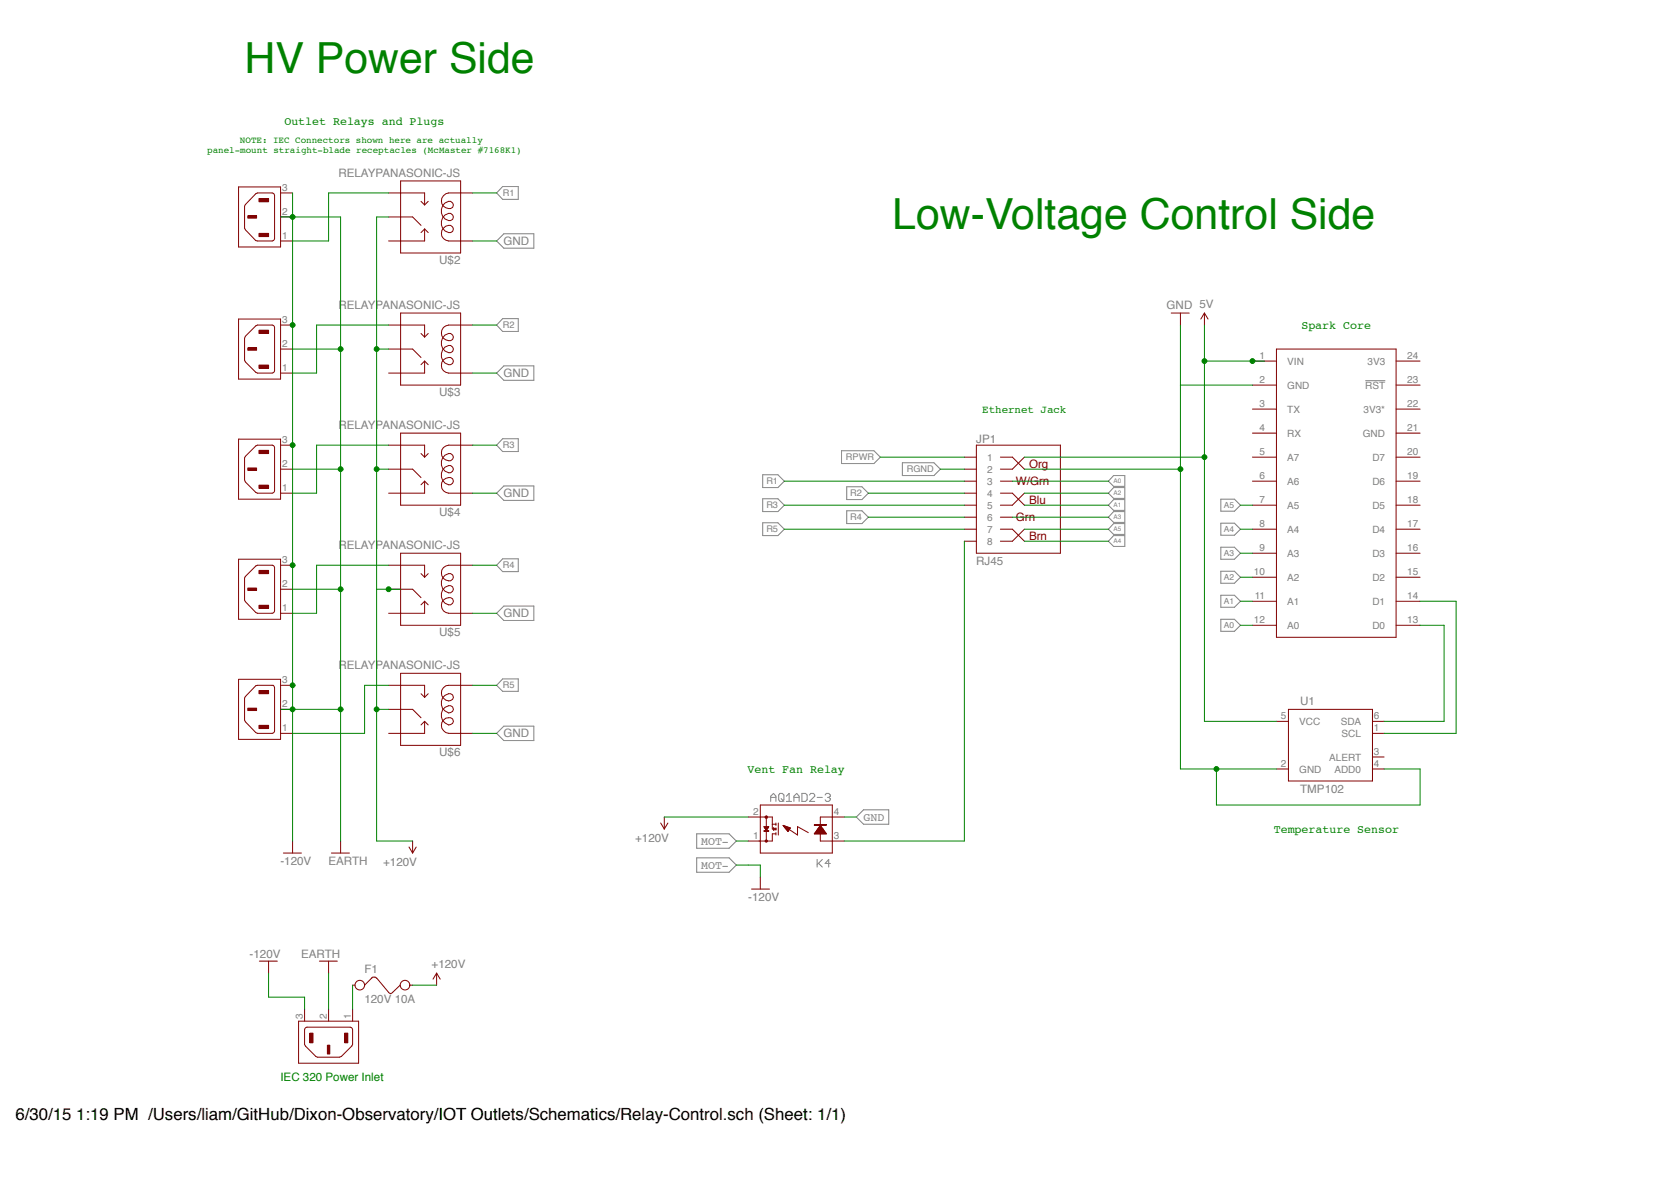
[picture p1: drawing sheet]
<svg xmlns="http://www.w3.org/2000/svg" width="350mm" height="250mm" viewBox="0 0 350 250" stroke-linecap="round" stroke-linejoin="round" font-family="sans-serif">
<g fill="none" stroke="#808080" stroke-width=".21">
<path d="M106.4 39.5h3.3v2.7h-3.3l-1.3-1.4zM106.6 49.4h6.4v3.1h-6.4l-1.5-1.5zM105.1 78.9l1.5-1.5h6.4v3h-6.4zM106.4 67.4h3.3v2.7h-3.3l-1.3-1.4zM106.4 92.8h3.3v2.7h-3.3l-1.3-1.4zM178.1 95.3h6.8l1.4 1.4-1.4 1.3h-6.8zM190.9 97.9h6.7l1.4 1.3-1.4 1.4h-6.7zM288.9 80.5h4.2M105.1 104.3l1.5-1.5h6.4v3h-6.4zM106.4 118.2h3.3v2.7h-3.3l-1.3-1.4zM161.4 105.5h3.2l1.4 1.3-1.4 1.4h-3.2zM161.4 100.4h3.2l1.4 1.4-1.4 1.3h-3.2z"/>
<path d="M161.4 110.6h3.2l1.4 1.3-1.4 1.4h-3.2zM179.2 103h3.2l1.3 1.3-1.3 1.4h-3.2zM179.2 108h3.2l1.3 1.4-1.3 1.3h-3.2zM235.6 105.7h2.4v2.3h-2.4l-1.1-1.2zM235.6 108.2h2.4v2.3h-2.4l-1.1-1.1zM235.6 110.7h2.4v2.3h-2.4l-1.1-1.1zM235.6 113.3h2.4v2.3h-2.4l-1.1-1.1zM235.6 103.1h2.4v2.3h-2.4l-1.1-1.1zM235.6 100.6h2.4v2.3h-2.4l-1.1-1.1zM258.3 105.6h2.9l1.3 1.2-1.3 1.3h-2.9zM258.3 110.7h2.9l1.3 1.2-1.3 1.3h-2.9zM258.3 115.7h2.9l1.3 1.3-1.3 1.3h-2.9z"/>
<path d="M105.1 129.7l1.5-1.5h6.4v3h-6.4zM258.3 120.8h2.9l1.3 1.3-1.3 1.3h-2.9zM258.3 125.9h2.9l1.3 1.3-1.3 1.2h-2.9zM258.3 131h2.9l1.3 1.2-1.3 1.3h-2.9zM105.1 155.1l1.5-1.5h6.4v3h-6.4zM106.4 143.6h3.3v2.6h-3.3l-1.3-1.3zM147.4 176.4h6.9l1.5 1.5-1.5 1.5h-6.9zM163.1 169.5v-1.1l.6-.6 .5 .6v1.1M163.1 168.7h1.1M165 167.8h.5l.4 .3v1.1l-.4 .3h-.5l-.2-.3v-1.1zM165.3 168.9l.6 .6M166.4 169.5h1.1"/>
<path d="M166.4 168.4l.6-.6v1.7M168 168.7h1.1M168 169.5v-1.1l.6-.6 .5 .6v1.1M169.7 167.8h.8l.3 .3v1.1l-.3 .3h-.8zM171.3 168.1l.3-.3h.5l.3 .6-1.1 1.1h1.1M172.9 168.7h1.1M174.6 168.1l.3-.3h.5l.3 .3v.3l-.3 .3M175.1 168.7h.3M175.4 168.7l.3 .2v.3l-.3 .3h-.5l-.3-.3M181.2 172.8l1.5-1.5h5.4v3h-5.4zM147.4 181.4h6.9l1.5 1.6-1.5 1.5h-6.9zM172.9 181.8v1.6"/>
<path d="M173.2 182.6l.8 .8M174 181.8l-1.1 1.1M175.7 182.6h-1.1l.8-.8v1.6"/>
</g>
<g fill="none" stroke="#820000" stroke-width=".21">
<path d="M270.1 152.6h2.5M272.6 150h17.8v15.2h-17.8zM290.4 155.1h2.5M290.4 152.6h2.5M160.9 172.8h2.5v2.5h.8M160.9 170.3h15.2v10.1h-15.2zM162.2 172.8v5.1M163.4 174.3h.8M163.7 175.1l.5 .2-.5 .3zM164.2 176.4h-.8v1.5h-2.8M164.2 174.1v.5M164.2 175.1v.5"/>
<path d="M164.2 176.1v.5M164.7 174.1v2.5M165.7 174.6l3.1 2v-1.8l2.2 1.3M176.1 172.8h-2.5v5.1h2.5M270.1 162.6h2.5M290.4 162.6h2.5M290.4 160.1h2.5"/>
</g>
<circle cx="162.1" cy="177.9" r=".25" fill="#820000"/>
<circle cx="162.2" cy="177.9" r=".25" fill="none" stroke="#820000" stroke-width=".21"/>
<path d="M162 172.6h.3v.4h-.3z" fill-rule="evenodd" fill="#820000"/>
<path d="M162 172.6h.3v.5h-.3z" fill="none" stroke="#820000" stroke-width=".21"/>
<path d="M161.6 175.7h1v.1h-1z" fill="#820000"/>
<g fill="none" stroke="#820000" stroke-width=".21">
<path d="M50.5 39.5h8.9v12.7h-8.9zM84.8 38.3h12.7v15.2h-12.7zM54.1 41l.4-.2h3.1l.4 .3 .1 9.4-.3 .4h-3.7l-2.3-2.6v-4.7zM82.2 40.8h7.7v2.5M82.2 45.9h5.1l1.8 1.8M89.1 42.6l.8 .7M89.9 48.4v2.6h-7.7M89.9 48.4l.7 .8M89.9 48.4l-.8 .8M90.6 42.6l-.7 .7M100 40.8h-5.1a1.63 1.63 0 0 0-1.5 2.1 1.63 1.63 0 0 0 2.4 1l.1-.6-.1-.4-.4-.3a2.03 2.03 0 0 0-2 2 2.03 2.03 0 0 0 2 2.1l.4-.3 .1-.5-.1-.4-.4-.4a2.03 2.03 0 0 0-2 2.1 2.03 2.03 0 0 0 2 2l.4-.3 .1-.5-.1-.4a1.4 1.4 0 0 0-2.3 .8 1.61 1.61 0 0 0 1.4 2.2h5.1M82.2 73.8h5.1l1.8 1.8"/>
<path d="M82.2 68.7h7.7v2.6M84.8 66.2h12.7v15.2h-12.7zM89.1 70.5l.8 .8M89.9 76.4v2.5h-7.7M89.9 76.4l.7 .7M89.9 76.4l-.8 .7M90.6 70.5l-.7 .8M100 68.7h-5.1a1.63 1.63 0 0 0-1.5 2.1 1.63 1.63 0 0 0 2.4 1l.1-.5-.1-.4-.4-.4a2.03 2.03 0 0 0-2 2.1 2.03 2.03 0 0 0 2 2l.4-.3 .1-.5-.1-.4-.4-.3a2.03 2.03 0 0 0-2 2 2.03 2.03 0 0 0 2 2l.4-.2 .1-.5-.1-.5a1.42 1.42 0 0 0-2.3 .7 1.65 1.65 0 0 0 1.4 2.3h5.1M247.8 66.2h3.9M249.8 66.2v2.5M254.9 66.2l.7 1.3M254.9 66.2l-.8 1.3"/>
<path d="M254.9 66.2v2.5M265 76.4h5.1M270.1 73.8h25.3v61h-25.3zM295.4 76.4h5.1M82.2 94.1h7.7v2.6M82.2 99.2h5.1l1.8 1.8M84.8 91.6h12.7v15.2h-12.7zM89.1 95.9l.8 .8M90.6 95.9l-.7 .8M100 94.1h-5.1a1.67 1.67 0 0 0-1.5 1.9 1.67 1.67 0 0 0 2 1.5l.4-.4 .1-.4-.1-.4-.4-.4a2.03 2.03 0 0 0-2 2.1 2.03 2.03 0 0 0 2 2l.4-.3 .1-.5-.1-.4-.4-.3a2.03 2.03 0 0 0-2 2 2.03 2.03 0 0 0 2 2l.4-.3 .1-.4-.1-.5a1.63 1.63 0 0 0-2.4 .9 1.63 1.63 0 0 0 1.5 2.1h5.1M204.1 96.7h2.5M204.1 99.2h2.5"/>
<path d="M206.6 94.1h17.8v22.9h-17.8zM211.7 96.7h2.5l2.6 2.5M216.8 96.7l-2.6 2.5h-2.5M265 81.4h5.1M265 86.5h5.1M265 91.6h5.1M265 96.7h5.1M295.4 81.4h5.1M295.4 86.5h5.1M295.4 91.6h5.1M295.4 96.7h5.1M82.2 119.5h7.7v2.6"/>
<path d="M84.8 117h12.7v15.2h-12.7zM89.9 101.8v2.5h-7.7M89.9 101.8l.7 .7M89.9 101.8l-.8 .7M100 119.5h-5.1a1.67 1.67 0 0 0-1.5 1.9 1.67 1.67 0 0 0 2 1.5l.4-.4 .1-.4-.1-.5-.4-.3a2.03 2.03 0 0 0-2 2.1 2.03 2.03 0 0 0 2 2l.4-.3 .1-.5-.1-.5-.4-.2a2.03 2.03 0 0 0-2 2 2.03 2.03 0 0 0 2 2l.4-.3 .1-.4-.1-.5a1.63 1.63 0 0 0-2.4 .9 1.63 1.63 0 0 0 1.5 2.1h5.1M204.1 101.8h2.5M204.1 106.8h2.5M204.1 111.9h2.5M204.1 104.3h2.5M204.1 114.5h2.5M204.1 109.4h2.5M211.7 101.8h2.5"/>
<path d="M211.7 111.9h2.5l2.6 2.6M211.7 104.3h2.5l2.6 2.5M211.7 109.4h2.5M216.8 104.3l-2.6 2.5h-2.5M216.8 111.9l-2.6 2.6h-2.5M265 101.8h5.1M265 106.8h5.1M265 111.9h5.1M265 117h5.1M295.4 101.8h5.1M295.4 106.8h5.1M295.4 111.9h5.1"/>
<path d="M295.4 117h5.1M82.2 124.6h5.1l1.8 1.8M89.1 121.3l.8 .8M89.9 127.2v2.5h-7.7M89.9 127.2l.7 .7M89.9 127.2l-.8 .7M90.6 121.3l-.7 .8M265 122.1h5.1M265 127.2h5.1M265 132.2h5.1M295.4 122.1h5.1M295.4 127.2h5.1"/>
<path d="M295.4 132.2h5.1M82.2 144.9h7.7v2.6M82.2 150h5.1l1.8 1.8M84.8 142.4h12.7v15.2h-12.7zM89.1 146.7l.8 .8M89.9 152.6v2.5h-7.7M89.9 152.6l.7 .7M89.9 152.6l-.8 .7M90.6 146.7l-.7 .8M100 144.9h-5.1a1.63 1.63 0 0 0-1.5 1.9 1.63 1.63 0 0 0 2 1.4l.4-.3 .1-.4-.1-.5-.4-.3a2.06 2.06 0 0 0-2 1.9 2.06 2.06 0 0 0 1.5 2.2l.9-.3 .1-.5-.1-.5-.4-.2a2.06 2.06 0 0 0-2 1.8 2.06 2.06 0 0 0 1.5 2.2l.9-.3 .1-.4-.1-.5a1.63 1.63 0 0 0-2.4 .9 1.63 1.63 0 0 0 1.5 2.1h5.1M139.8 174.1l.8 1.2M140.6 172.8v2.5"/>
<path d="M141.3 174.1l-.7 1.2M158.3 177.9h2.6M158.3 172.8h2.6M161.6 175.7h1.1v.2h-1.1zM161.6 174.8h1.1l-.5 .8zM161.7 175h.9M161.7 174.9h1M161.8 175.2h.7M161.8 175.1h.8M161.9 175.3h.5M162 175.3h.3M162.1 175.5h.1"/>
<path d="M162.1 175.4h.2M162.2 175.6h.1M165.7 174.6l1.5 .5-.5 .8zM165.8 174.7h.2M165.9 174.8h.5M165.9 174.8h.3M166 174.9h.6M166.1 175h.8M166.1 175.2h1.1M166.1 175.1h1M166.2 175.3h1M166.3 175.3h.8"/>
<path d="M166.4 175.4h.7M166.5 175.5h.5M166.6 175.7h.3M166.6 175.6h.3M166.6 175.8h.2M166.7 175.9h.1M172.3 174.5h2.5M172.3 174.4h2.6v.2h-2.6zM172.4 176.3h2.4M172.5 176.2h2.3M172.5 176.1h2.2M172.6 176h2"/>
<path d="M172.7 175.9h1.8M172.7 175.9h1.7M172.8 175.8h1.6M172.8 175.7h1.5M172.9 175.6h1.4M172.9 175.5h1.4M173 175.4h1.2M173.1 175.3h1.1M173.1 175.3h1M173.2 175.2h.8M173.2 175.1h.7M173.3 175h.5"/>
<path d="M173.4 174.9h.4M173.4 174.8h.4M173.5 174.8h.2M173.6 174.6l1.3 1.8h-2.6zM173.6 174.7h.1M176.1 177.9h2.6M176.1 172.8h2.6M159 188h3.8M160.9 185.5v2.5"/>
</g>
<path d="M54.8 49.3h2v.7h-2z" fill="#820000"/>
<path d="M54.8 49.4h2v.6h-2z" fill="none" stroke="#820000" stroke-width=".21"/>
<path d="M52.4 45.6h1.9v.5h-1.9z" fill="#820000"/>
<path d="M52.4 45.6h1.9v.5h-1.9z" fill="none" stroke="#820000" stroke-width=".21"/>
<path d="M54.8 42h2v.7h-2z" fill="#820000"/>
<path d="M54.8 42h2v.7h-2zM59.4 51h2.5M59.4 40.8h2.5M59.4 45.9h2.5M50.5 67.5h8.9v12.7h-8.9zM54.1 68.9l.4-.2h3.1l.4 .3 .1 9.4-.3 .4-3.3 .1-.4-.2-2.2-2.2-.1-.3v-4.7l.1-.4z" fill="none" stroke="#820000" stroke-width=".21"/>
<path d="M54.8 77.2h2v.7h-2z" fill="#820000"/>
<path d="M54.8 77.2h2v.7h-2z" fill="none" stroke="#820000" stroke-width=".21"/>
<path d="M52.4 73.6h1.9v.5h-1.9z" fill="#820000"/>
<path d="M52.4 73.6h1.9v.5h-1.9z" fill="none" stroke="#820000" stroke-width=".21"/>
<path d="M54.8 69.8h2v.7h-2z" fill="#820000"/>
<path d="M54.8 69.9h2v.6h-2zM59.4 78.9h2.5M59.4 68.7h2.5M59.4 73.8h2.5M50.5 92.9h8.9v12.7h-8.9zM54.1 94.3l.4-.2h3.1l.4 .3 .1 9.4-.3 .4-3.3 .1-.4-.2-2.2-2.2-.1-.4v-4.6l.1-.4z" fill="none" stroke="#820000" stroke-width=".21"/>
<path d="M54.8 102.6h2v.7h-2z" fill="#820000"/>
<path d="M54.8 102.6h2v.7h-2z" fill="none" stroke="#820000" stroke-width=".21"/>
<path d="M52.4 99h1.9v.5h-1.9z" fill="#820000"/>
<path d="M52.4 99h1.9v.5h-1.9z" fill="none" stroke="#820000" stroke-width=".21"/>
<path d="M54.8 95.2h2v.7h-2z" fill="#820000"/>
<path d="M54.8 95.3h2v.6h-2zM59.4 94.1h2.5M59.4 99.2h2.5M50.5 118.3h8.9v12.7h-8.9zM54.1 119.7l.4-.2h3.1l.4 .3 .1 9.4-.3 .4-3.3 .1-.4-.2-2.3-2.6v-4.6l.1-.4zM59.4 104.3h2.5" fill="none" stroke="#820000" stroke-width=".21"/>
<path d="M54.8 128h2v.7h-2z" fill="#820000"/>
<path d="M54.8 128h2v.7h-2z" fill="none" stroke="#820000" stroke-width=".21"/>
<path d="M52.4 124.4h1.9v.5h-1.9z" fill="#820000"/>
<path d="M52.4 124.4h1.9v.5h-1.9z" fill="none" stroke="#820000" stroke-width=".21"/>
<path d="M54.8 120.6h2v.7h-2z" fill="#820000"/>
<path d="M59.4 119.5h2.5M54.8 120.7h2v.6h-2zM59.4 129.7h2.5M59.4 124.6h2.5M50.5 143.7h8.9v12.7h-8.9zM54.1 145l3.7-.1 .2 .3 .1 9.4-.3 .4-3.3 .1-.4-.2-2.3-2.6v-4.6z" fill="none" stroke="#820000" stroke-width=".21"/>
<path d="M54.8 153.4h2v.7h-2z" fill="#820000"/>
<path d="M54.8 153.4h2v.7h-2z" fill="none" stroke="#820000" stroke-width=".21"/>
<path d="M52.4 149.8h1.9v.5h-1.9z" fill="#820000"/>
<path d="M52.4 149.8h1.9v.5h-1.9z" fill="none" stroke="#820000" stroke-width=".21"/>
<path d="M54.8 146h2v.7h-2z" fill="#820000"/>
<g fill="none" stroke="#820000" stroke-width=".21">
<path d="M54.8 146.1h2v.6h-2zM59.4 155.1h2.5M59.4 144.9h2.5M59.4 150h2.5M61.9 177.9v2.5M72.1 177.9v2.5M86.6 179.2l.7 1.2M87.3 177.9v2.5M88.1 179.2l-.8 1.2M60 180.4h3.8M70.1 180.4h3.8M63.2 216h12.7v8.9h-12.7z"/>
<path d="M64.7 217.3h9.7l.2 .5v3.1l-.2 .3-2.2 2.2-.4 .2h-4.6l-.4-.2-2.2-2.2-.1-.3v-3.1z"/>
</g>
<path d="M72.9 218.5h.7v2h-.7z" fill="#820000"/>
<path d="M72.9 218.5h.7v2.1h-.7z" fill="none" stroke="#820000" stroke-width=".21"/>
<path d="M69.3 221h.5v1.9h-.5z" fill="#820000"/>
<path d="M69.3 221.1h.5v1.8h-.5z" fill="none" stroke="#820000" stroke-width=".21"/>
<path d="M65.5 218.5h.7v2h-.7z" fill="#820000"/>
<g fill="none" stroke="#820000" stroke-width=".21">
<path d="M54.9 203.3h3.8M56.8 203.3v2.5M64.5 213.4v2.6M65.6 218.5h.6v2.1h-.6zM67.6 203.3h3.8M69.5 203.3v2.5M69.5 213.4v2.6M74.6 213.4v2.6M74.6 208.4h.5M78.6 206.9a.72 .72 0 0 1 1.1 0M78.7 206.8l-1.5 1.6M79.7 206.8l2.5 3.1a.48 .48 0 0 0 .9 0l1.6-1.5"/>
<path d="M86.7 208.4h.6M92.4 205.8l.8 1.3M92.4 205.8l-.8 1.3M92.4 205.8v2.6"/>
<circle cx="76.1" cy="208.4" r="1.02"/>
<circle cx="85.7" cy="208.4" r="1.02"/>
</g>
<path d="M254.9 68.7v7.7h12.7M300.5 127.2h7.6v27.9h-15.2M300.5 132.2h5.1v20.4h-12.7M254.9 152.6h15.2" fill="none" stroke="#008100" stroke-width=".21"/>
<circle cx="254.8" cy="76.3" r=".51" fill="#008100"/>
<circle cx="254.9" cy="76.4" r=".51" fill="none" stroke="#008100" stroke-width=".21"/>
<circle cx="265" cy="76.3" r=".51" fill="#008100"/>
<g fill="none" stroke="#008100" stroke-width=".21">
<path d="M254.9 76.4v76.2M216.8 96.7h38.1"/>
<circle cx="265" cy="76.4" r=".51"/>
</g>
<circle cx="254.8" cy="96.7" r=".51" fill="#008100"/>
<g fill="none" stroke="#008100" stroke-width=".21">
<path d="M249.8 68.7v12.7h15.2M249.8 162.6h20.3M257.4 162.6v7.7h43.1v-7.7h-7.6"/>
<circle cx="254.9" cy="96.7" r=".51"/>
</g>
<circle cx="257.4" cy="162.6" r=".51" fill="#008100"/>
<g fill="none" stroke="#008100" stroke-width=".21">
<path d="M216.8 99.2h33M249.8 81.4v81.2"/>
<circle cx="257.4" cy="162.6" r=".51"/>
</g>
<circle cx="249.8" cy="99.2" r=".51" fill="#008100"/>
<g fill="none" stroke="#008100" stroke-width=".21">
<path d="M100 51h5.1M100 78.9h5.1M72.1 99.2v50.8h-12.7M100 104.3h5.1M61.9 124.6h10.2M100 129.7h5.1M100 155.1h5.1M178.7 172.8h2.5"/>
<circle cx="249.8" cy="99.2" r=".51"/>
</g>
<circle cx="72.1" cy="124.6" r=".51" fill="#008100"/>
<g fill="none" stroke="#008100" stroke-width=".21">
<path d="M72.1 73.8v25.4h-10.2"/>
<circle cx="72.1" cy="124.6" r=".51"/>
</g>
<circle cx="72.1" cy="99.2" r=".51" fill="#008100"/>
<g fill="none" stroke="#008100" stroke-width=".21">
<path d="M72.1 45.9v27.9h-10.2"/>
<circle cx="72.1" cy="99.2" r=".51"/>
</g>
<circle cx="72.1" cy="73.8" r=".51" fill="#008100"/>
<g fill="none" stroke="#008100" stroke-width=".21">
<path d="M59.4 45.9h12.7M72.1 150v27.9"/>
<circle cx="72.1" cy="73.8" r=".51"/>
</g>
<circle cx="72.1" cy="150" r=".51" fill="#008100"/>
<circle cx="72.1" cy="150" r=".51" fill="none" stroke="#008100" stroke-width=".21"/>
<circle cx="61.9" cy="45.9" r=".51" fill="#008100"/>
<circle cx="61.9" cy="45.9" r=".51" fill="none" stroke="#008100" stroke-width=".21"/>
<circle cx="61.9" cy="150" r=".51" fill="#008100"/>
<g fill="none" stroke="#008100" stroke-width=".21">
<path d="M61.9 119.5v58.4"/>
<circle cx="61.9" cy="150" r=".51"/>
</g>
<circle cx="61.9" cy="144.9" r=".51" fill="#008100"/>
<g fill="none" stroke="#008100" stroke-width=".21">
<path d="M61.9 94.1v25.4"/>
<circle cx="61.9" cy="144.9" r=".51"/>
</g>
<circle cx="61.9" cy="119.5" r=".51" fill="#008100"/>
<g fill="none" stroke="#008100" stroke-width=".21">
<path d="M61.9 68.7v25.4"/>
<circle cx="61.9" cy="119.5" r=".51"/>
</g>
<circle cx="61.9" cy="94.1" r=".51" fill="#008100"/>
<g fill="none" stroke="#008100" stroke-width=".21">
<path d="M61.9 40.8v27.9"/>
<circle cx="61.9" cy="94.1" r=".51"/>
</g>
<circle cx="61.9" cy="68.7" r=".51" fill="#008100"/>
<g fill="none" stroke="#008100" stroke-width=".21">
<path d="M79.7 124.6v53.3h7.6M79.7 150h2.5M140.6 172.8h17.7M155.8 177.9h2.5M155.8 183h5.1v2.5M56.8 205.8v5.1h7.7v2.5M69.5 205.8v7.6"/>
<circle cx="61.9" cy="68.7" r=".51"/>
</g>
<circle cx="79.7" cy="150" r=".51" fill="#008100"/>
<g fill="none" stroke="#008100" stroke-width=".21">
<path d="M79.7 73.8v50.8h5.1M79.7 99.2h2.5"/>
<circle cx="79.7" cy="150" r=".51"/>
</g>
<circle cx="79.7" cy="99.2" r=".51" fill="#008100"/>
<g fill="none" stroke="#008100" stroke-width=".21">
<path d="M79.7 45.9v27.9h2.5"/>
<circle cx="79.7" cy="99.2" r=".51"/>
</g>
<circle cx="79.7" cy="73.8" r=".51" fill="#008100"/>
<g fill="none" stroke="#008100" stroke-width=".21">
<path d="M79.7 45.9h2.5"/>
<circle cx="79.7" cy="73.8" r=".51"/>
</g>
<circle cx="82.2" cy="124.6" r=".51" fill="#008100"/>
<g fill="none" stroke="#008100" stroke-width=".21">
<path d="M82.2 40.8h-12.7v10.2h-7.6M100 40.8h5.1M82.2 68.7h-15.2v10.2h-5.1M100 68.7h5.1M82.2 94.1h-15.2v10.2h-5.1M100 94.1h5.1M186.3 96.7h17.8M199 99.2h5.1M82.2 119.5h-15.2v10.2h-5.1M100 119.5h5.1M166 106.8h38.1M166 111.9h38.1"/>
<path d="M166 101.8h38.1M183.7 104.3h20.4M183.7 109.4h20.4M204.1 114.5v63.4h-25.4M214.2 109.4h20.3M214.2 101.8h20.3M216.8 104.3h17.7M216.8 106.8h17.7M216.8 111.9h17.7M216.8 114.5h17.7M262.5 106.8h2.5M262.5 111.9h2.5"/>
<path d="M262.5 117h2.5M262.5 132.2h2.5M262.5 127.2h2.5M262.5 122.1h2.5M82.2 144.9h-5v10.2h-15.3M100 144.9h5.1M74.6 208.4v5M87.3 208.4h5.1"/>
<circle cx="82.2" cy="124.6" r=".51"/>
</g>
<g font-size="9.1" fill="#008100">
<text x="51.7" y="15.4">HV Power Side</text>
<text x="188.8" y="48.4">Low-Voltage Control Side</text>
</g>
<text font-size="3.6" x="3.3" y="237">6/30/15 1:19 PM /Users/liam/GitHub/Dixon-Observatory/IOT Outlets/Schematics/Relay-Control.sch (Sheet: 1/1)</text>
<g font-size="2.5" fill="#008100">
<text x="60.2" y="26.4">Outlet Relays and Plugs</text>
<text x="275.4" y="69.6">Spark Core</text>
<text x="158.2" y="163.6">Vent Fan Relay</text>
<text x="269.5" y="176.2">Temperature Sensor</text>
<text x="59.3" y="228.7">IEC 320 Power Inlet</text>
</g>
<g font-size="2.5" fill="#808080">
<text x="71.6" y="37.5">RELAYPANASONIC-JS</text>
<text x="106.6" y="51.9">GND</text>
<text x="92.9" y="55.8">U$2</text>
<text x="71.6" y="65.4">RELAYPANASONIC-JS</text>
<text x="246.9" y="65.4">GND 5V</text>
<text x="92.9" y="83.7">U$3</text>
<text x="106.6" y="79.8">GND</text>
<text x="71.6" y="90.8">RELAYPANASONIC-JS</text>
<text x="206.6" y="93.6">JP1</text>
<text x="106.6" y="105.2">GND</text>
<text x="92.9" y="109.1">U$4</text>
<text x="71.6" y="116.2">RELAYPANASONIC-JS</text>
<text x="206.6" y="119.5">RJ45</text>
<text x="106.6" y="130.6">GND</text>
<text x="92.9" y="134.5">U$5</text>
<text x="71.6" y="141.6">RELAYPANASONIC-JS</text>
<text x="275.1" y="149.2">U1</text>
<text x="106.6" y="155.9">GND</text>
<text x="92.9" y="159.9">U$6</text>
<text x="275.1" y="167.7">TMP102</text>
<text x="182.7" y="173.7">GND</text>
<text x="134.4" y="178.1">+120V</text>
<text x="148.4" y="178.8">MOT-</text>
<text x="59.3" y="183">-120V</text>
<text x="69.5" y="183">EARTH</text>
<text x="81.1" y="183.2">+120V</text>
<text x="148.4" y="183.9">MOT-</text>
<text x="158.4" y="190.6">-120V</text>
<text x="52.8" y="202.5">-120V</text>
<text x="63.7" y="202.5">EARTH</text>
<text x="77.1" y="205.8">F1</text>
<text x="91.3" y="204.8">+120V</text>
<text x="77.1" y="212.2">120V 10A</text>
</g>
<g font-size="2.5" fill="#820000">
<text x="217.8" y="98.9">Org</text>
<text x="215" y="102.5">W/Grn</text>
<text x="217.8" y="106.6">Blu</text>
<text x="215" y="110.1">Grn</text>
<text x="217.8" y="114.2">Brn</text>
</g>
<text font-size="2.3" fill="#008100" x="207.9" y="87.4">Ethernet Jack</text>
<g font-size="2.1" fill="#808080">
<text x="59.7" y="40.5">3</text>
<text x="59.7" y="45.5">2</text>
<text x="59.7" y="50.6">1</text>
<text x="59.7" y="68.4">3</text>
<text x="59.7" y="73.5">2</text>
<text x="266.5" y="76">1</text>
<text x="272.4" y="77.1">VIN</text>
<text x="289.4" y="77.1">3V3</text>
<text x="297.8" y="76">24</text>
<text x="59.7" y="78.5">1</text>
<text x="266.5" y="81.1">2</text>
<text x="272.4" y="82.2">GND</text>
<text x="288.9" y="82.2">RST</text>
<text x="297.8" y="81.1">23</text>
<text x="266.5" y="86.2">3</text>
<text x="272.4" y="87.3">TX</text>
<text x="288.5" y="87.3">3V3*</text>
<text x="297.8" y="86.2">22</text>
<text x="59.7" y="93.8">3</text>
<text x="266.5" y="91.2">4</text>
<text x="272.4" y="92.3">RX</text>
<text x="288.4" y="92.3">GND</text>
<text x="297.8" y="91.2">21</text>
<text x="59.7" y="98.8">2</text>
<text x="208.9" y="97.4">1</text>
<text x="208.9" y="100">2</text>
<text x="266.5" y="96.3">5</text>
<text x="266.5" y="101.4">6</text>
<text x="272.4" y="97.4">A7</text>
<text x="290.4" y="97.4">D7</text>
<text x="297.8" y="96.3">20</text>
<text x="297.8" y="101.4">19</text>
<text x="59.7" y="103.9">1</text>
<text x="208.9" y="102.5">3</text>
<text x="208.9" y="105">4</text>
<text x="208.9" y="107.6">5</text>
<text x="266.5" y="106.5">7</text>
<text x="272.4" y="102.5">A6</text>
<text x="272.4" y="107.6">A5</text>
<text x="290.4" y="102.5">D6</text>
<text x="290.4" y="107.6">D5</text>
<text x="297.8" y="106.5">18</text>
<text x="208.9" y="112.7">7</text>
<text x="208.9" y="110.1">6</text>
<text x="266.5" y="111.5">8</text>
<text x="272.4" y="112.7">A4</text>
<text x="290.4" y="112.7">D4</text>
<text x="297.8" y="111.5">17</text>
<text x="59.7" y="119.2">3</text>
<text x="208.9" y="115.2">8</text>
<text x="266.5" y="116.6">9</text>
<text x="272.4" y="117.7">A3</text>
<text x="290.4" y="117.7">D3</text>
<text x="297.8" y="116.6">16</text>
<text x="59.7" y="124.2">2</text>
<text x="265.3" y="121.7">10</text>
<text x="272.4" y="122.8">A2</text>
<text x="290.4" y="122.8">D2</text>
<text x="297.8" y="121.7">15</text>
<text x="59.7" y="129.3">1</text>
<text x="265.3" y="131.8">12</text>
<text x="265.5" y="126.8">11</text>
<text x="272.4" y="127.9">A1</text>
<text x="290.4" y="127.9">D1</text>
<text x="297.8" y="126.8">14</text>
<text x="297.8" y="131.8">13</text>
<text x="272.4" y="133">A0</text>
<text x="290.4" y="133">D0</text>
<text x="59.7" y="144.5">3</text>
<text x="59.7" y="149.6">2</text>
<text x="59.7" y="154.7">1</text>
<text x="271.1" y="152.2">5</text>
<text x="274.9" y="153.3">VCC</text>
<text x="283.7" y="153.3">SDA</text>
<text x="283.9" y="155.8">SCL</text>
<text x="290.7" y="154.7">1</text>
<text x="290.7" y="152.2">6</text>
<text x="281.3" y="160.9">ALERT</text>
<text x="290.7" y="159.8">3</text>
<text x="271.1" y="162.3">2</text>
<text x="274.9" y="163.4">GND</text>
<text x="282.4" y="163.4">ADD0</text>
<text x="290.7" y="162.3">4</text>
<text x="159.3" y="172.5">2</text>
<text x="176.5" y="172.5">4</text>
<text x="159.3" y="177.5">1</text>
<text x="176.5" y="177.5">3</text>
<text x="64.1" y="215.6" transform="rotate(-90 64.1 215.6)">3</text>
<text x="69.1" y="215.6" transform="rotate(-90 69.1 215.6)">2</text>
<text x="74.2" y="215.6" transform="rotate(-90 74.2 215.6)">1</text>
</g>
<g font-size="1.9" fill="#008100">
<text x="43.8" y="32.4">panel-mount straight-blade receptacles (McMaster #7168K1)</text>
<text x="50.8" y="30.3">NOTE: IEC Connectors shown here are actually</text>
</g>
<g font-size="1.9" fill="#808080">
<text x="106.4" y="41.5">R1</text>
<text x="106.4" y="69.5">R2</text>
<text x="106.4" y="94.8">R3</text>
<text x="179" y="97.4">RPWR</text>
<text x="191.9" y="99.9">RGND</text>
<text x="162.2" y="107.5">R3</text>
<text x="162.2" y="102.5">R1</text>
<text x="179.9" y="105">R2</text>
<text x="162.2" y="112.6">R5</text>
<text x="179.9" y="110.1">R4</text>
<text x="106.4" y="120.2">R4</text>
<text x="106.4" y="145.6">R5</text>
</g>
<g font-size="1.8" fill="#808080">
<text x="259" y="107.5">A5</text>
<text x="259" y="112.5">A4</text>
<text x="259" y="117.6">A3</text>
<text x="259" y="122.7">A2</text>
<text x="259" y="127.8">A1</text>
<text x="259" y="132.8">A0</text>
</g>
<g font-size="1.4" fill="#808080">
<text x="235.7" y="102.2">A0</text>
<text x="235.7" y="107.3">A1</text>
<text x="235.7" y="104.8">A2</text>
<text x="235.7" y="109.9">A3</text>
<text x="235.7" y="112.4">A5</text>
<text x="235.7" y="114.9">A4</text>
</g>
</svg>
